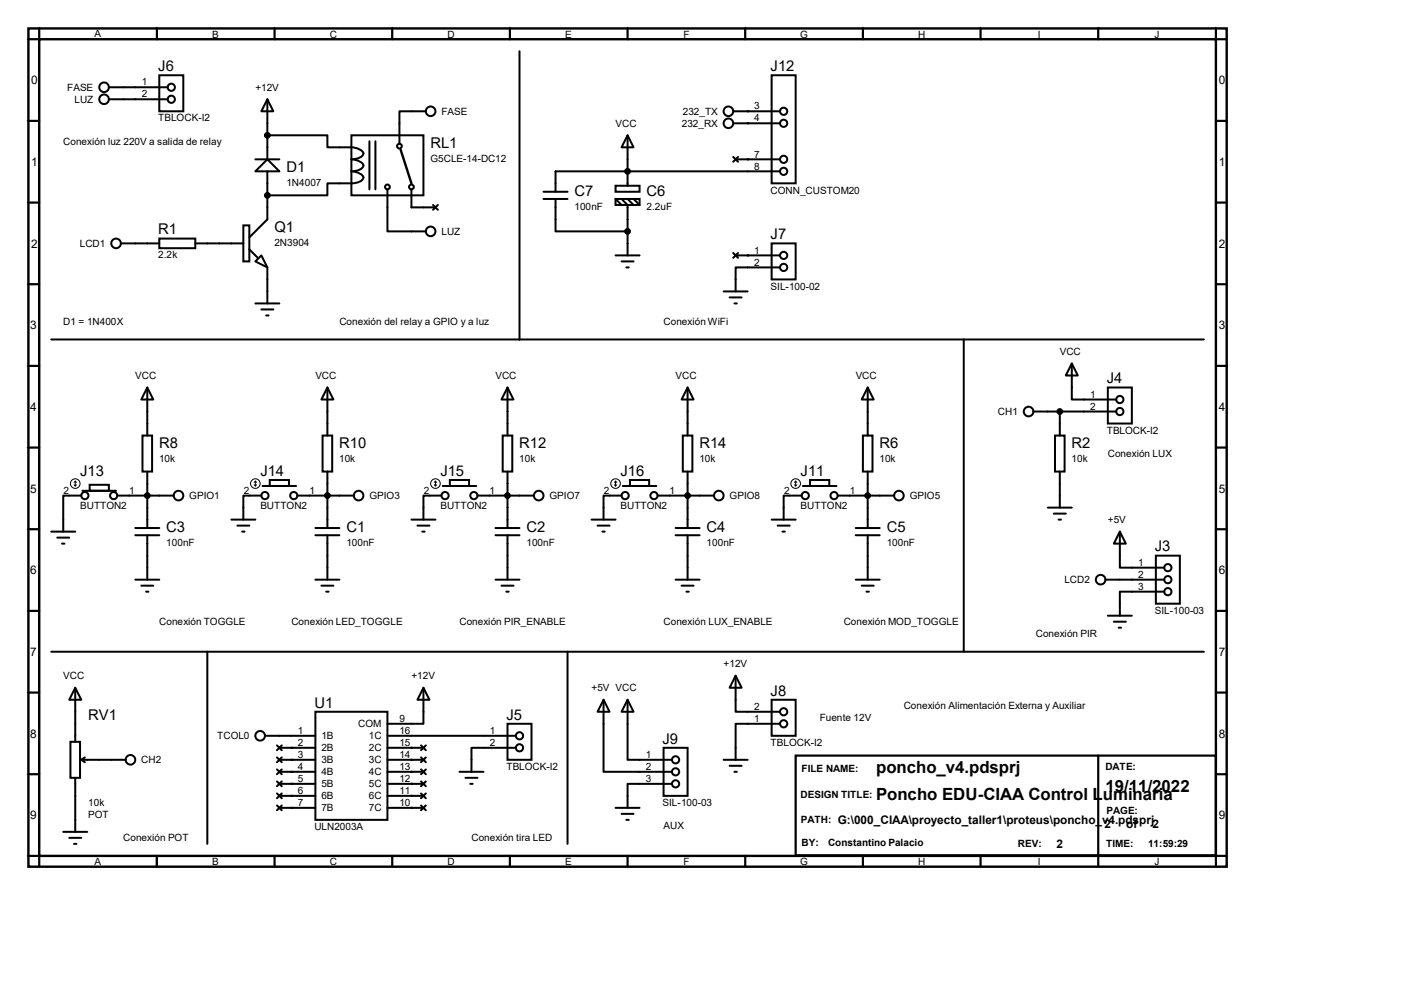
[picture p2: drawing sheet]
<svg xmlns="http://www.w3.org/2000/svg" width="297mm" height="210mm" viewBox="0 0 297 210" stroke-linecap="round" stroke-linejoin="round" font-family="sans-serif">
<path d="M6 6h253.5v177.3h-253.5zM8.3 8.3h248.9v172.7h-248.9zM84.8 31.7l2.2 7.1" fill="none" stroke="#000" stroke-width=".51"/>
<g fill="none" stroke="#000" stroke-width=".47">
<path d="M8.3 6v2.3h-2.3M33.2 6v2.3M58.1 6v2.3M83 6v2.3M107.9 6v2.3M132.8 6v2.3M157.6 6v2.3M182.5 6v2.3M207.4 6v2.3M232.3 6v2.3M257.2 6v2.3h2.3M6 25.6h2.3"/>
<path d="M257.2 25.6h2.3M6 42.8h2.3M257.2 42.8h2.3M6 60.1h2.3M6 77.4h2.3M257.2 60.1h2.3M257.2 77.4h2.3M6 94.7h2.3M257.2 94.7h2.3M6 111.9h2.3M257.2 111.9h2.3M6 129.2h2.3"/>
<path d="M257.2 129.2h2.3M6 146.5h2.3M168.3 159.8h88.9v21.1h-88.9zM232.3 159.8v21.1M257.2 146.5h2.3M6 163.7h2.3M257.2 163.7h2.3M6 181h2.3v2.3M33.2 181v2.3M58.1 181v2.3M83 181v2.3M107.9 181v2.3"/>
<path d="M132.8 181v2.3M157.6 181v2.3M182.5 181v2.3M207.4 181v2.3M232.3 181v2.3M259.5 181h-2.3v2.3"/>
</g>
<g fill="none" stroke="#000" stroke-width=".21">
<path d="M5.8 8.3h2.3M8.3 5.8v2.2M33.2 5.8v2.2M58.1 5.8v2.2M83 5.8v2.2M107.9 5.8v2.2M132.8 5.8v2.2M157.6 5.8l.1 2.2M182.5 5.8l.1 2.2M207.4 5.8l.1 2.2M232.3 5.8l.1 2.2M257.2 5.8l.1 2.2"/>
<path d="M5.8 25.6h2.3M5.8 42.8h2.3M5.8 60.1h2.3M5.8 77.4h2.3M5.8 94.7h2.3M5.8 111.9h2.3M15.7 102.5l.2 .3M15.9 101.8v1M15.9 101.8l.3 .2M15.9 101.8l-.2 .2M16.2 102.5l-.3 .3M53.8 102.5l.2 .3"/>
<path d="M54 101.8v1M54 101.8l.3 .2M54 101.8l-.2 .2M54.3 102.5l-.3 .3M91.9 102.5l.2 .3M92.1 101.8v1M92.1 101.8l.3 .2M92.1 101.8l-.2 .2M92.4 102.5l-.3 .3M130 102.5l.2 .3M130.2 101.8v1M130.2 101.8l.3 .2"/>
<path d="M130.2 101.8l-.2 .2M130.5 102.5l-.3 .3M168.1 102.5l.2 .3M168.3 101.8v1M168.3 101.8l.3 .2M168.3 101.8l-.2 .2M168.6 102.5l-.3 .3M5.8 129.2h2.3M5.8 146.5h2.3M5.8 163.7h2.3M5.8 181h2.3"/>
<circle cx="15.9" cy="102.3" r="1.02"/>
<circle cx="54" cy="102.3" r="1.02"/>
<circle cx="92.1" cy="102.3" r="1.02"/>
<circle cx="130.2" cy="102.3" r="1.02"/>
<circle cx="168.3" cy="102.3" r="1.02"/>
</g>
<g fill="none" stroke="#000" stroke-width=".42">
<path d="M23 18.5h12.5M33.7 15.9h5.1v7.6h-5.1zM109.9 10.8v61M163.2 15.9h5.1v22.9h-5.1zM23 21h12.5M54 33.7h5.1M56.6 33.7l2.5 2.5h-5.1zM56.6 21l1.2 2.5h-2.5zM56.6 28.6h12.7v2.6h2.5a7 7 0 0 1 4.3 .4 .88 .88 0 0 1 .8 .9 .88 .88 0 0 1-.8 .8l-1.8 .4a2.69 2.69 0 0 1 2.6 1.3 2.31 2.31 0 0 1-2.6 1.2 2.69 2.69 0 0 1 2.6 1.3 2.31 2.31 0 0 1-2.6 1.3h-5v2.5h-12.7M56.6 21v12.7M56.6 36.2v10.2l-3.9 3.8M74.3 28.6h15.3v12.7h-15.3z"/>
<path d="M78.1 29.9v10.1M79.4 29.9v10.1M90.1 23.5h-5.6v6.9M130.2 39.3h5.1v1.3h-5.1zM132.8 28.6l1.2 2.6h-2.5zM132.8 28.6v10.7M155.1 23.5h9.9M155.1 26.1h9.9M155.1 33.2l1 1M155.6 33.7h9.4M156.1 33.2l-1 1M165 36.2h-47.5v4.4"/>
<path d="M25.6 51.5h8.1M33.7 50.5h7.6v2h-7.6zM41.3 51.5h10.2M51.5 47.7h1.2v7.6h-1.2zM52.7 52.7l1.8 1.8M54 55.3l1.3-1.3 1.3 2.6zM56.6 56.6v7.6M82 40v8.9h8.1M87 40v3.9h5.1M91.6 43.3l1 1.1M92.6 43.3l-1 1.1M115 42.1h5.1"/>
<path d="M115 40.6h5.1M117.5 42.1v6.8h15.3M130.2 42.1h5.1v1.2h-5.1zM130.2 42.1l1.3 1.2M130.2 54h5.1M131.5 42.1l1.3 1.2v10.7M131.5 55.3h2.5M132.5 56.6h.5M132.8 42.1l1.2 1.2M134 42.1l1.3 1.2M155.1 53.5l1 1M155.6 54h9.4"/>
<path d="M156.1 53.5l-1 1M163.2 51.5h5.1v7.6h-5.1zM165 56.6h-9.4v5M10.8 71.8h243.9M54 64.2h5.1M55.3 65.4h2.5M56.3 66.7h.5M153.1 61.6h5.1M154.3 62.9h2.6M155.4 64.2h.5M203.9 71.8v66M226.7 76.9l1.3 2.5h-2.5z"/>
<path d="M226.7 76.9v7.6h9.4M30.1 92.1h2.1v7.6h-2.1zM31.2 82l1.2 2.5h-2.5zM31.2 82v10.1M31.2 99.7v12M68.2 92.1h2.1v7.6h-2.1zM69.3 82l1.2 2.5h-2.5zM69.3 82v10.1M69.3 99.7v12M106.3 92.1h2.1v7.6h-2.1zM107.4 82l1.2 2.5h-2.5zM107.4 82v10.1"/>
<path d="M107.4 99.7v12M144.4 92.1h2.1v7.6h-2.1zM145.5 82l1.2 2.5h-2.5zM145.5 82v10.1M145.5 99.7v12M182.5 92.1h2.1v7.6h-2.1zM183.6 82l1.2 2.5h-2.5zM183.6 82v10.1M183.6 99.7v12M218.6 87h17.5M223.2 92.1h2v7.6h-2zM224.2 87v5.1"/>
<path d="M224.2 99.7v7.7M234.4 82h5v7.6h-5zM10.8 112.4h5.1M12.1 113.7h2.5M13.1 115h.5M17.2 104.8h-3.8v7.6M17.4 103.8h7.2M19 102.5h4v1.3h-4zM24.8 104.8h11.9M28.6 113.2h5.1M28.6 111.7h5.1M31.2 113.2v9.4"/>
<path d="M48.9 109.9h5.1M50.2 111.2h2.5M51.2 112.4h.5M55.3 104.8h-3.8v5.1M55.5 102.8h7.2M57.1 101.5h4v1.3h-4zM62.9 104.8h11.9M66.7 113.2h5.1M66.7 111.7h5.1M69.3 113.2v9.4M87 109.9h5.1M88.3 111.2h2.5"/>
<path d="M89.3 112.4h.5M93.4 104.8h-3.8v5.1M93.6 102.8h7.2M95.2 101.5h4v1.3h-4zM101 104.8h11.9M104.8 113.2h5.1M104.8 111.7h5.1M107.4 113.2v9.4M125.1 109.9h5.1M126.4 111.2h2.5M127.4 112.4h.5M131.5 104.8h-3.8v5.1"/>
<path d="M131.7 102.8h7.2M133.3 101.5h4v1.3h-4zM139.1 104.8h11.9M142.9 113.2h5.1M142.9 111.7h5.1M145.5 113.2v9.4M163.2 109.9h5.1M164.5 111.2h2.5M165.5 112.4h.5M169.6 104.8h-3.8v5.1M169.8 102.8h7.2M171.4 101.5h4v1.3h-4z"/>
<path d="M177.2 104.8h11.9M181 113.2h5.1M181 111.7h5.1M183.6 113.2v9.4M221.7 107.4h5M222.9 108.6h2.6M223.9 109.9h.6M236.9 112.4l1.3 2.6h-2.6zM236.9 112.4v7.7h9.4M244.5 117.5h5.1v10.2h-5.1zM10.8 137.8h243.9M28.6 122.6h5.1"/>
<path d="M29.9 123.9h2.5M30.9 125.1h.5M43.9 137.8v40.7M66.7 122.6h5.1M68 123.9h2.5M69 125.1h.5M104.8 122.6h5.1M106.1 123.9h2.5M107.1 125.1h.5M120.1 137.8v40.7M142.9 122.6h5.1M144.2 123.9h2.5"/>
<path d="M145.2 125.1h.5M181 122.6h5.1M182.3 123.9h2.5M183.3 125.1h.5M233.8 122.6h12.5M234.4 130.2h5M235.6 131.5h2.6M236.6 132.8h.6M246.3 125.1h-9.4v5.1M14.9 156.9h2v7.6h-2zM15.9 145.5l1.3 2.5h-2.6zM15.9 145.5v11.4"/>
<path d="M56 155.6h10.7M58.6 157.6l1 1.1M59.1 158.2h7.6M59.6 157.6l-1 1.1M66.7 150.5h15.3v22.9h-15.3zM82 155.6h27.1M82 158.2h7.6M89.1 157.6l1 1.1M89.6 145.5l1.2 2.5h-2.5zM89.6 145.5v7.6h-7.6M90.1 157.6l-1 1.1M107.4 153.1h5v7.6h-5z"/>
<path d="M109.1 158.2h-9.4v5M127.7 148l1.2 2.5h-2.5zM127.7 148v15.2h14.5M132.8 148l1.2 2.5h-2.5zM132.8 148v12.7h9.4M140.4 158.2h5.1v10.1h-5.1zM155.6 142.9l1.3 2.6h-2.6zM155.6 142.9v7.6h9.4M163.2 148h5.1v7.6h-5.1zM165 153.1h-9.4v7.6M13.4 175.9h5.1M14.6 177.2h2.6"/>
<path d="M15.7 178.5h.5M15.9 164.5v11.4M17.2 160.7h9.4M17.2 160.7l.7 .5M17.9 160.2l-.7 .5M58.6 160.2l1 1M58.6 162.7l1 1M58.6 165.3l1 1M58.6 167.8l1 1M58.6 170.3l1 1.1M59.1 160.7h7.6M59.1 163.2h7.6"/>
<path d="M59.1 165.8h7.6M59.1 168.3h7.6M59.1 170.9h7.6M59.6 160.2l-1 1M59.6 162.7l-1 1M59.6 165.3l-1 1M59.6 167.8l-1 1M59.6 170.3l-1 1.1M82 160.7h7.6M82 163.2h7.6M82 165.8h7.6M82 168.3h7.6"/>
<path d="M82 170.9h7.6M89.1 160.2l1 1M89.1 162.7l1 1M89.1 165.3l1 1M89.1 167.8l1 1M89.1 170.3l1 1.1M90.1 160.2l-1 1M90.1 162.7l-1 1M90.1 165.3l-1 1M90.1 167.8l-1 1M90.1 170.3l-1 1.1M97.2 163.2h5.1"/>
<path d="M98.5 164.5h2.5M99.5 165.8h.5M130.2 170.9h5.1M131.5 172.1h2.5M132.5 173.4h.5M142.2 165.8h-9.4v5.1M153.1 160.7h5.1M154.3 162h2.6M155.4 163.2h.5"/>
<circle cx="22" cy="18.5" r="1.02"/>
<circle cx="36.2" cy="18.5" r=".76"/>
<circle cx="22" cy="21" r="1.02"/>
<circle cx="36.2" cy="21" r=".76"/>
<circle cx="82" cy="39.5" r=".51"/>
<circle cx="84.5" cy="30.9" r=".51"/>
<circle cx="87" cy="39.5" r=".51"/>
<circle cx="91.1" cy="23.5" r="1.02"/>
<circle cx="154.1" cy="26.1" r="1.02"/>
<circle cx="154.1" cy="23.5" r="1.02"/>
<circle cx="165.8" cy="33.7" r=".76"/>
<circle cx="165.8" cy="26.1" r=".76"/>
<circle cx="165.8" cy="36.2" r=".76"/>
<circle cx="165.8" cy="23.5" r=".76"/>
<circle cx="24.6" cy="51.5" r="1.02"/>
<circle cx="91.1" cy="48.9" r="1.02"/>
<circle cx="165.8" cy="56.6" r=".76"/>
<circle cx="165.8" cy="54" r=".76"/>
<circle cx="217.6" cy="87" r="1.02"/>
<circle cx="236.9" cy="84.5" r=".76"/>
<circle cx="236.9" cy="87" r=".76"/>
<circle cx="17.9" cy="104.8" r=".76"/>
<circle cx="24" cy="104.8" r=".76"/>
<circle cx="37.8" cy="104.8" r="1.02"/>
<circle cx="56" cy="104.8" r=".76"/>
<circle cx="62.1" cy="104.8" r=".76"/>
<circle cx="75.9" cy="104.8" r="1.02"/>
<circle cx="94.1" cy="104.8" r=".76"/>
<circle cx="100.2" cy="104.8" r=".76"/>
<circle cx="114" cy="104.8" r="1.02"/>
<circle cx="132.2" cy="104.8" r=".76"/>
<circle cx="138.3" cy="104.8" r=".76"/>
<circle cx="152.1" cy="104.8" r="1.02"/>
<circle cx="170.3" cy="104.8" r=".76"/>
<circle cx="176.4" cy="104.8" r=".76"/>
<circle cx="190.2" cy="104.8" r="1.02"/>
<circle cx="232.8" cy="122.6" r="1.02"/>
<circle cx="247.1" cy="125.1" r=".76"/>
<circle cx="247.1" cy="122.6" r=".76"/>
<circle cx="247.1" cy="120.1" r=".76"/>
<circle cx="55" cy="155.6" r="1.02"/>
<circle cx="109.9" cy="155.6" r=".76"/>
<circle cx="109.9" cy="158.2" r=".76"/>
<circle cx="165.8" cy="153.1" r=".76"/>
<circle cx="165.8" cy="150.5" r=".76"/>
<circle cx="27.6" cy="160.7" r="1.02"/>
<circle cx="142.9" cy="160.7" r=".76"/>
<circle cx="142.9" cy="163.2" r=".76"/>
<circle cx="142.9" cy="165.8" r=".76"/>
</g>
<g fill="#000">
<circle cx="132.8" cy="36.2" r=".21"/>
<circle cx="158.2" cy="23.5" r=".21"/>
<circle cx="158.2" cy="26.1" r=".21"/>
<circle cx="158.2" cy="33.7" r=".21"/>
<circle cx="158.2" cy="54" r=".21"/>
<circle cx="61.6" cy="158.2" r=".21"/>
<circle cx="87" cy="158.2" r=".21"/>
<circle cx="61.6" cy="160.7" r=".21"/>
<circle cx="61.6" cy="163.2" r=".21"/>
<circle cx="61.6" cy="165.8" r=".21"/>
<circle cx="61.6" cy="168.3" r=".21"/>
<circle cx="61.6" cy="170.9" r=".21"/>
<circle cx="87" cy="160.7" r=".21"/>
<circle cx="87" cy="163.2" r=".21"/>
<circle cx="87" cy="168.3" r=".21"/>
<circle cx="87" cy="170.9" r=".21"/>
<circle cx="87" cy="165.8" r=".21"/>
</g>
<g fill="#000" stroke="#000" stroke-width=".42">
<circle cx="56.6" cy="28.6" r=".51"/>
<circle cx="132.8" cy="36.2" r=".51"/>
<circle cx="56.6" cy="41.3" r=".51"/>
<circle cx="132.8" cy="48.9" r=".51"/>
<circle cx="224.2" cy="87" r=".51"/>
<circle cx="31.2" cy="104.8" r=".51"/>
<circle cx="69.3" cy="104.8" r=".51"/>
<circle cx="107.4" cy="104.8" r=".51"/>
<circle cx="145.5" cy="104.8" r=".51"/>
<circle cx="183.6" cy="104.8" r=".51"/>
</g>
<g font-size="3.6">
<text x="185.3" y="163.4">poncho_v4.pdsprj</text>
<text x="233.8" y="167.5">19/11/2022</text>
<text x="185.3" y="169.2">Poncho EDU-CIAA Control Luminaria</text>
</g>
<g font-size="3.1">
<text x="33.5" y="15">J6</text>
<text x="163" y="15">J12</text>
<text x="91.1" y="31.2">RL1</text>
<text x="60.6" y="36.3">D1</text>
<text x="121.5" y="41.4">C7</text>
<text x="136.8" y="41.4">C6</text>
<text x="33.5" y="49.6">R1</text>
<text x="58" y="49">Q1</text>
<text x="163" y="50.6">J7</text>
<text x="234.1" y="81.1">J4</text>
<text x="33.7" y="94.7">R8</text>
<text x="71.8" y="94.7">R10</text>
<text x="109.9" y="94.7">R12</text>
<text x="148" y="94.7">R14</text>
<text x="186.1" y="94.7">R6</text>
<text x="226.7" y="94.7">R2</text>
<text x="17" y="100.6">J13</text>
<text x="55.1" y="100.6">J14</text>
<text x="93.2" y="100.6">J15</text>
<text x="131.3" y="100.6">J16</text>
<text x="169.4" y="100.6">J11</text>
<text x="35.2" y="112.5">C3</text>
<text x="73.3" y="112.5">C1</text>
<text x="111.4" y="112.5">C2</text>
<text x="149.5" y="112.5">C4</text>
<text x="187.6" y="112.5">C5</text>
<text x="244.3" y="116.6">J3</text>
<text x="66.5" y="149.6">U1</text>
<text x="163" y="147.1">J8</text>
<text x="18.7" y="152.2">RV1</text>
<text x="107.1" y="152.2">J5</text>
<text x="140.2" y="157.3">J9</text>
</g>
<g font-size="2.5">
<text x="6.6" y="17.8">0</text>
<text x="257.8" y="17.8">0</text>
<text x="6.6" y="35.1">1</text>
<text x="257.8" y="35.1">1</text>
<text x="6.6" y="52.4">2</text>
<text x="257.8" y="52.4">2</text>
<text x="6.3" y="69.6">3</text>
<text x="257.8" y="69.6">3</text>
<text x="6.3" y="86.9">4</text>
<text x="257.8" y="86.9">4</text>
<text x="6.3" y="104.2">5</text>
<text x="257.8" y="104.2">5</text>
<text x="6.3" y="121.5">6</text>
<text x="257.8" y="121.5">6</text>
<text x="6.3" y="138.7">7</text>
<text x="257.8" y="138.7">7</text>
<text x="6.3" y="156">8</text>
<text x="257.8" y="156">8</text>
<text x="6.3" y="173.3">9</text>
<text x="257.8" y="173.3">9</text>
<text x="177.2" y="174.2">G:\000_CIAA\proyecto_taller1\proteus\poncho_v4.pdsprj</text>
<text x="223.5" y="179.3">2</text>
<text x="233.7" y="175.2">2</text>
<text x="238.3" y="175.2">of</text>
<text x="243.8" y="175.2">2</text>
</g>
<g font-size="2.1">
<text x="20" y="7.8">A</text>
<text x="44.9" y="8">B</text>
<text x="69.8" y="8">C</text>
<text x="94.7" y="8">D</text>
<text x="119.6" y="8">E</text>
<text x="144.6" y="8">F</text>
<text x="169.3" y="8">G</text>
<text x="194.2" y="8">H</text>
<text x="219.6" y="8">I</text>
<text x="244.3" y="8">J</text>
<text x="14.2" y="19.2">FASE</text>
<text x="15.7" y="21.8">LUZ</text>
<text x="30" y="18.1">1</text>
<text x="30" y="20.6">2</text>
<text x="54" y="19.2">+12V</text>
<text x="159.5" y="23.2">3</text>
<text x="33.5" y="25.7">TBLOCK-I2</text>
<text x="93.4" y="24.3">FASE</text>
<text x="130.2" y="26.8">VCC</text>
<text x="144.2" y="26.8">232_RX</text>
<text x="144.4" y="24.3">232_TX</text>
<text x="159.5" y="25.7">4</text>
<text x="13.4" y="30.6">Conexión luz 220V a salida de relay</text>
<text x="91.1" y="34.2">G5CLE-14-DC12</text>
<text x="159.5" y="33.3">7</text>
<text x="159.5" y="35.9">8</text>
<text x="60.6" y="39.2">1N4007</text>
<text x="163" y="40.9">CONN_CUSTOM20</text>
<text x="121.5" y="44.3">100nF</text>
<text x="136.8" y="44.3">2.2uF</text>
<text x="16.9" y="52.2">LCD1</text>
<text x="58" y="51.9">2N3904</text>
<text x="93.4" y="49.7">LUZ</text>
<text x="159.5" y="53.6">1</text>
<text x="33.5" y="54.7">2.2k</text>
<text x="159.5" y="56.2">2</text>
<text x="163" y="61.3">SIL-100-02</text>
<text x="13.4" y="68.7">D1 = 1N400X</text>
<text x="71.8" y="68.7">Conexión del relay a GPIO y a luz</text>
<text x="140.4" y="68.7">Conexión WiFi</text>
<text x="224.2" y="75.1">VCC</text>
<text x="28.6" y="80.2">VCC</text>
<text x="66.7" y="80.2">VCC</text>
<text x="104.8" y="80.2">VCC</text>
<text x="142.9" y="80.2">VCC</text>
<text x="181" y="80.2">VCC</text>
<text x="211.1" y="87.8">CH1</text>
<text x="230.6" y="84.1">1</text>
<text x="230.6" y="86.7">2</text>
<text x="234.1" y="91.7">TBLOCK-I2</text>
<text x="33.7" y="97.7">10k</text>
<text x="71.8" y="97.7">10k</text>
<text x="109.9" y="97.7">10k</text>
<text x="148" y="97.7">10k</text>
<text x="186.1" y="97.7">10k</text>
<text x="226.7" y="97.7">10k</text>
<text x="234.4" y="96.6">Conexión LUX</text>
<text x="13.5" y="104.4">2</text>
<text x="17" y="107.7">BUTTON2</text>
<text x="27.3" y="104.4">1</text>
<text x="40" y="105.6">GPIO1</text>
<text x="51.6" y="104.4">2</text>
<text x="55.1" y="107.7">BUTTON2</text>
<text x="65.4" y="104.4">1</text>
<text x="78.1" y="105.6">GPIO3</text>
<text x="89.7" y="104.4">2</text>
<text x="93.2" y="107.7">BUTTON2</text>
<text x="103.5" y="104.4">1</text>
<text x="116.2" y="105.6">GPIO7</text>
<text x="127.8" y="104.4">2</text>
<text x="131.3" y="107.7">BUTTON2</text>
<text x="141.6" y="104.4">1</text>
<text x="154.3" y="105.6">GPIO8</text>
<text x="165.9" y="104.4">2</text>
<text x="169.4" y="107.7">BUTTON2</text>
<text x="179.7" y="104.4">1</text>
<text x="192.4" y="105.6">GPIO5</text>
<text x="234.4" y="110.7">+5V</text>
<text x="35.2" y="115.4">100nF</text>
<text x="73.3" y="115.4">100nF</text>
<text x="111.4" y="115.4">100nF</text>
<text x="149.5" y="115.4">100nF</text>
<text x="187.6" y="115.4">100nF</text>
<text x="240.8" y="119.7">1</text>
<text x="225.2" y="123.4">LCD2</text>
<text x="240.8" y="122.2">2</text>
<text x="240.8" y="124.8">3</text>
<text x="244.3" y="129.8">SIL-100-03</text>
<text x="33.7" y="132.2">Conexión TOGGLE</text>
<text x="61.6" y="132.2">Conexión LED_TOGGLE</text>
<text x="97.2" y="132.2">Conexión PIR_ENABLE</text>
<text x="140.4" y="132.2">Conexión LUX_ENABLE</text>
<text x="178.5" y="132.2">Conexión MOD_TOGGLE</text>
<text x="219.1" y="134.7">Conexión PIR</text>
<text x="13.4" y="143.7">VCC</text>
<text x="87" y="143.7">+12V</text>
<text x="153.1" y="141.1">+12V</text>
<text x="125.1" y="146.2">+5V VCC</text>
<text x="191.2" y="149.9">Conexión Alimentación Externa y Auxiliar</text>
<text x="63" y="155.2">1</text>
<text x="75.8" y="153.8">COM</text>
<text x="84.5" y="155.2">16</text>
<text x="84.5" y="152.7">9</text>
<text x="103.6" y="155.2">1</text>
<text x="159.5" y="152.7">1</text>
<text x="159.5" y="150.2">2</text>
<text x="173.4" y="152.5">Fuente 12V</text>
<text x="29.9" y="161.5">CH2</text>
<text x="46" y="156.4">TCOL0</text>
<text x="63" y="157.8">2</text>
<text x="63" y="160.3">3</text>
<text x="68" y="156.4">1B</text>
<text x="68" y="158.9">2B</text>
<text x="68" y="161.5">3B</text>
<text x="78" y="156.4">1C</text>
<text x="78" y="158.9">2C</text>
<text x="78" y="161.5">3C</text>
<text x="84.5" y="157.8">15</text>
<text x="84.5" y="160.3">14</text>
<text x="103.6" y="157.8">2</text>
<text x="136.7" y="160.3">1</text>
<text x="163" y="157.8">TBLOCK-I2</text>
<text x="63" y="162.9">4</text>
<text x="63" y="165.4">5</text>
<text x="63" y="167.9">6</text>
<text x="68" y="164">4B</text>
<text x="68" y="166.5">5B</text>
<text x="78" y="164">4C</text>
<text x="78" y="166.5">5C</text>
<text x="84.5" y="162.9">13</text>
<text x="84.5" y="165.4">12</text>
<text x="84.5" y="167.9">11</text>
<text x="107.1" y="162.9">TBLOCK-I2</text>
<text x="136.7" y="162.9">2</text>
<text x="136.7" y="165.4">3</text>
<text x="169.6" y="163.3">FILE NAME:</text>
<text x="233.8" y="162.8">DATE:</text>
<text x="18.7" y="170.5">10k</text>
<text x="18.7" y="173">POT</text>
<text x="63" y="170.5">7</text>
<text x="68" y="169.1">6B</text>
<text x="68" y="171.6">7B</text>
<text x="78" y="169.1">6C</text>
<text x="78" y="171.6">7C</text>
<text x="84.5" y="170.5">10</text>
<text x="140.2" y="170.5">SIL-100-03</text>
<text x="169.4" y="168.7">DESIGN TITLE:</text>
<text x="234.1" y="172.2">PAGE:</text>
<text x="26.1" y="177.9">Conexión POT</text>
<text x="66.5" y="175.6">ULN2003A</text>
<text x="99.7" y="177.9">Conexión tira LED</text>
<text x="140.4" y="175.3">AUX</text>
<text x="169.4" y="174.1">PATH:</text>
<text x="169.6" y="179">BY:</text>
<text x="175.2" y="179">Constantino Palacio</text>
<text x="215.3" y="179.2">REV:</text>
<text x="234" y="179.2">TIME:</text>
<text x="242.9" y="179.2">11:59:29</text>
<text x="20" y="183">A</text>
<text x="44.9" y="183">B</text>
<text x="69.8" y="183">C</text>
<text x="94.7" y="183">D</text>
<text x="119.6" y="183">E</text>
<text x="144.6" y="183">F</text>
<text x="169.3" y="183">G</text>
<text x="194.2" y="183">H</text>
<text x="219.6" y="183">I</text>
<text x="244.3" y="183">J</text>
</g>
</svg>
